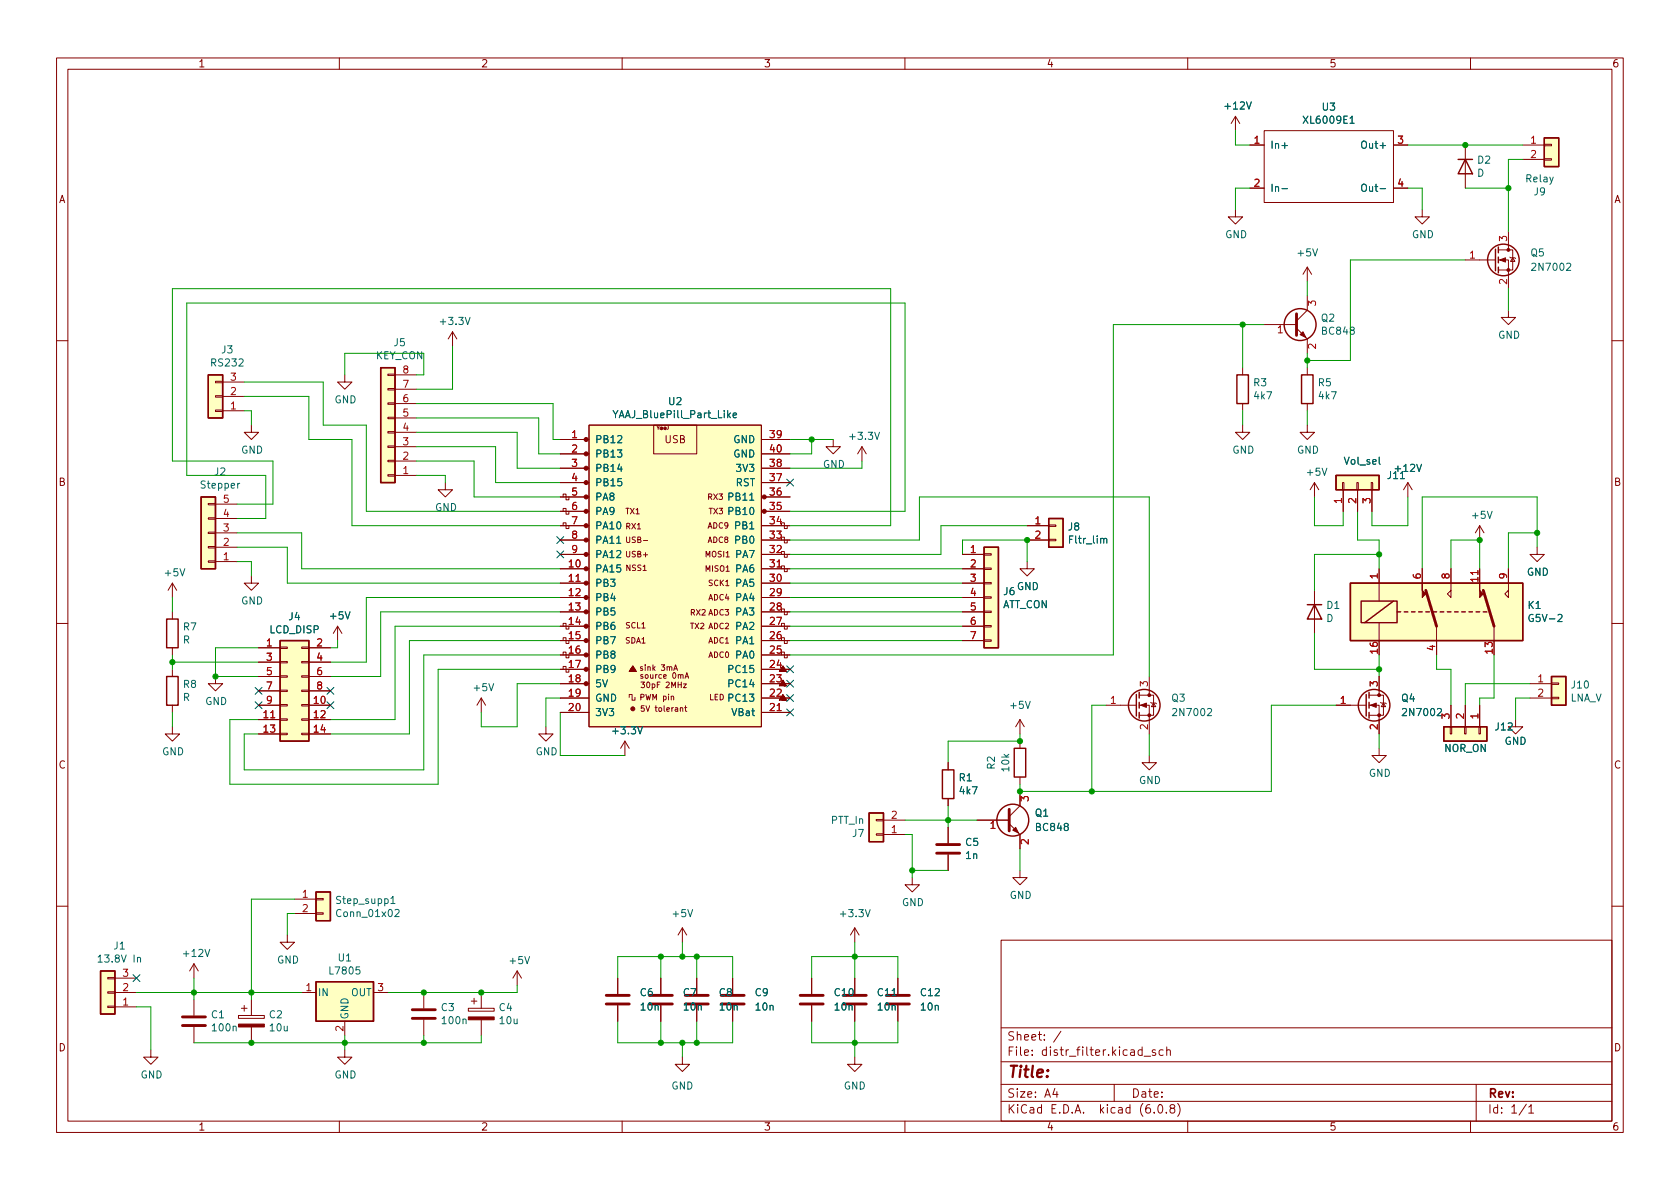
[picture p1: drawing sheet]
<svg xmlns="http://www.w3.org/2000/svg" width="297mm" height="210mm" viewBox="0 0 297 210" stroke-linecap="round" stroke-linejoin="round" font-family="sans-serif">
<g fill="none" stroke="#840000" stroke-width=".18">
<path d="M10 10.2h277v190.1h-277zM12 12.2h273v186.1h-273zM60 10.2v2M110 10.2v2M160 10.2v2M210 10.2v2M260 10.2v2M218.4 37.1v1.2h1.3l-1.3 1.3-1.2-1.3h1.2M218.4 20.6l-.7 1.2M218.4 20.6v2.5M218.4 20.6l.8 1.2M221 25.6h2.5"/>
<path d="M221 33.3h2.5M223.5 23.1h22.9v12.7h-22.9zM246.4 25.6h2.5M246.4 33.3h2.5M251.5 37.1v1.2h1.2l-1.2 1.3-1.3-1.3h1.3M259.1 25.6v7.7M269.2 25.6h3.8M269.2 28.2h3.8M273 28.1h1.3v.2h-1.3zM273 25.5h1.3v.3h-1.3zM80 58.7l-.8 1.2M80 58.7v2.5"/>
<path d="M80 58.7l.8 1.2M223.5 57.4h5.7M229.2 58l1.9 1.9v2.6M231.1 47.2l-.7 1.3M231.1 47.2v2.6M231.1 52.3v2.6l-1.9 1.9M231.1 47.2l.8 1.3M259.1 46h5.3M264.9 46h1.8v5M264.9 44.2h2.6v3.5h-2.6M266.7 54.9v1.2h1.3l-1.3 1.3-1.3-1.3h1.3M266.7 40.9v3.3"/>
<path d="M267 45.5l.1 .1h.7l.2 .1M267.5 45.6l.3 .6h-.7zM10 60.2h2M38.1 67.4h1.3v.3h-1.3zM38.1 70h1.3v.2h-1.3zM38.1 72.5h1.3v.3h-1.3zM39.4 72.6h3.8M39.4 70.1h3.8M39.4 67.6h3.8M44.4 75.2v1.2h1.3l-1.3 1.3-1.2-1.3h1.2M61 66.3v1.3h1.2l-1.2 1.2-1.3-1.2h1.3M68.6 66.2h1.2v.2h-1.2z"/>
<path d="M68.6 68.7h1.2v.3h-1.2zM68.6 71.2h1.2v.3h-1.2zM68.6 73.8h1.2v.2h-1.2zM68.6 76.3h1.2v.3h-1.2zM68.6 78.9h1.2v.2h-1.2zM69.8 79h3.9M69.8 76.4h3.9M69.8 73.9h3.9M69.8 71.4h3.9M69.8 68.8h3.9M69.8 66.3h3.9M99.1 77.7h5"/>
<path d="M104.1 75.2h30.5v53.3h-30.5zM115.6 75.2h7.6v5.1h-7.6zM134.6 77.7h5.1M147.3 77.7v1.3h1.3l-1.3 1.3-1.3-1.3h1.3M152.4 79l-.8 1.3M152.4 79v2.5M152.4 79l.8 1.3M219.7 75.2v1.2h1.3l-1.3 1.3-1.3-1.3h1.3M219.7 65v1.3M219.7 71.4v1.2M231.1 75.2v1.2h1.3l-1.3 1.3-1.2-1.3h1.2M231.1 65v1.3"/>
<path d="M231.1 71.4v1.2M285 60.2h2M36.8 89h1.3v.3h-1.3zM36.8 91.6h1.3v.2h-1.3zM36.8 94.1h1.3v.3h-1.3zM36.8 96.6h1.3v.3h-1.3zM36.8 99.2h1.3v.2h-1.3zM38.1 99.3h3.8M38.1 96.8h3.8M38.1 94.2h3.8M38.1 91.7h3.8M38.1 89.1h3.8"/>
<path d="M68.6 81.4h1.2v.3h-1.2zM68.6 83.9h1.2v.3h-1.2zM69.8 84.1h3.9M69.8 81.5h3.9M78.7 85.3v1.3h1.3l-1.3 1.3-1.2-1.3h1.2M99.1 93h5M99.1 95.5h5M99.1 98h5M99.1 80.3h5M99.1 82.8h5M99.1 90.4h5M99.1 87.9h5"/>
<path d="M99.1 85.3h5M99.6 93v-.5h.5v1h.5v-.5M99.6 90.4v-.5h.5v1h.5v-.5M99.6 87.9v-.5h.5v1h.5v-.5M134.6 93h5.1M134.6 95.5h5.1M134.6 98h5.1M134.6 80.3h5.1M134.6 82.8h5.1M134.6 90.4h5.1M134.6 87.9h5.1M134.6 85.3h5.1"/>
<path d="M138.2 98v-.5h.5v1h.5v-.5M138.2 95.5v-.5h.5v1h.5v-.5M138.2 93v-.5h.5v1h.5v-.5M170.2 98h3.8M174 97.9h1.3v.3h-1.3zM181.6 99.3v1.3h1.3l-1.3 1.2-1.3-1.2h1.3M181.6 93h3.8M181.6 95.5h3.8M185.4 95.4h1.3v.2h-1.3zM185.4 92.8h1.3v.3h-1.3zM232.4 85.3l-.8 1.3M232.4 85.3v2.6"/>
<path d="M232.4 85.3l.8 1.3M237.4 85.3h.2v1.3h-.2zM237.5 86.6v3.8M239.9 85.3h.3v1.3h-.3zM240 86.6v3.8M242.4 85.3h.3v1.3h-.3zM242.6 86.6v3.8M248.9 85.3l-.7 1.3M248.9 85.3v2.6M248.9 85.3l.8 1.3M261.6 93v2.5M261.6 93l-.7 1.2"/>
<path d="M261.6 93l.8 1.2M271.8 96.8v1.2h1.2l-1.2 1.3-1.3-1.3h1.3M10 110.2h2M30.5 103.1v2.6M30.5 108.2v1.3M30.5 114.5v1.3M30.5 118.4v1.2M30.5 103.1l-.8 1.3M30.5 103.1l.7 1.3M38.1 119.6v1.3h1.3l-1.3 1.3-1.3-1.3h1.3M44.4 101.8v1.3h1.3l-1.3 1.3-1.2-1.3h1.2M45.7 114.5h3.8"/>
<path d="M45.7 117.1h3.8M45.7 119.6h3.8M49.5 119.5h1.3v.3h-1.3zM49.5 117h1.3v.2h-1.3zM49.5 114.4h1.3v.3h-1.3zM53.3 119.5h1.3v.3h-1.3zM53.3 117h1.3v.2h-1.3zM53.3 114.4h1.3v.3h-1.3zM54.6 114.5h3.8M54.6 117.1h3.8M54.6 119.6h3.8M59.7 110.7l-.8 1.3"/>
<path d="M59.7 110.7v2.6M59.7 110.7l.8 1.3M99.1 100.6h5M99.1 103.1h5M99.1 105.7h5M99.1 108.2h5M99.1 110.7h5M99.1 113.3h5M99.1 115.8h5M99.1 118.4h5M99.6 118.4v-.5h.5v1h.5v-.5M99.6 115.8v-.5h.5v1h.5v-.5"/>
<path d="M99.6 113.3v-.5h.5v1h.5v-.5M99.6 110.7v-.5h.5v1h.5v-.5M111.9 118.2l.1 .3-.2-.1 .2 .2 .1-.4-.5 .2 .5 .3-.1-.6-.5 .4 .8 .2-.4-.7-.5 .6 1 .1-.5-.8-.6 .8h1.2l-.6-1-.6 1M119.1 118.6l.4-1 .3 1M119.2 118.3h.5M121.1 119.9l.3-.9 .4 .9M121.2 119.7h.5M134.6 100.6h5.1M134.6 103.1h5.1M134.6 105.7h5.1M134.6 108.2h5.1M134.6 110.7h5.1"/>
<path d="M134.6 113.3h5.1M134.6 115.8h5.1M134.6 118.4h5.1M138.2 115.8v-.5h.5v1h.5v-.5M138.2 113.3v-.5h.5v1h.5v-.5M138.2 110.7v-.5h.5v1h.5v-.5M138.2 108.2v-.5h.5v1h.5v-.5M138.2 100.6v-.5h.5v1h.5v-.5M138.4 118.2l.2 .3-.3-.1 .3 .2 .1-.4-.5 .2 .5 .3-.1-.6-.6 .4 .8 .2-.4-.7-.5 .6 1 .1-.5-.8-.6 .8h1.3l-.7-1-.6 1M170.2 100.6h3.8M170.2 103.1h3.8M170.2 105.7h3.8"/>
<path d="M170.2 108.2h3.8M170.2 110.7h3.8M170.2 113.3h3.8M174 113.2h1.3v.2h-1.3zM174 110.6h1.3v.3h-1.3zM174 108.1h1.3v.2h-1.3zM174 105.5h1.3v.3h-1.3zM174 103h1.3v.2h-1.3zM174 100.5h1.3v.2h-1.3zM203.2 119.6v3.3M232.4 104.4v7.6M243.8 100.6v5.7"/>
<path d="M243.8 110.1v3.2M243.8 119.6v3.3M251.5 100.6v2.5M254 110.7v5.1M256.5 100.6v5.1l-.6-.7 .6-.6M261.6 100.6v2.5M264.2 110.7v2.6M266.7 100.6v5.1l-.6-.7 .6-.6M285 110.2h2M30.5 128.5v1.3h1.2l-1.2 1.3-1.3-1.3h1.3M30.5 124.7v1.3M45.7 124.7h3.8"/>
<path d="M45.7 127.2h3.8M45.7 129.8h3.8M45.7 122.2h3.8M49.5 129.7h1.3v.2h-1.3zM49.5 127.1h1.3v.3h-1.3zM49.5 124.6h1.3v.2h-1.3zM49.5 122h1.3v.3h-1.3zM53.3 129.7h1.3v.2h-1.3zM53.3 127.1h1.3v.3h-1.3zM53.3 124.6h1.3v.2h-1.3zM53.3 122h1.3v.3h-1.3zM54.6 124.7h3.8"/>
<path d="M54.6 127.2h3.8M54.6 129.8h3.8M54.6 122.2h3.8M85.1 123.4l-.8 1.3M85.1 123.4v2.6M85.1 123.4l.8 1.3M96.5 128.5v1.3h1.3l-1.3 1.3-1.3-1.3h1.3M99.1 120.9h5M99.1 123.4h5M99.1 126h5M110.5 131.1l-.8 1.2M110.5 131.1v2.5"/>
<path d="M110.5 131.1l.8 1.2M111.3 123.3v-.5h.5v1h.5v-.5M120.8 120.9h.6l-.6 .7h.6M121.1 125.1h.3M121.2 124.8v.8l.2 .2M134.6 120.9h5.1M134.6 123.4h5.1M134.6 126h5.1M138.4 123.3l.2 .3-.3-.2 .3 .3 .1-.4-.5 .1 .5 .4-.1-.6-.6 .4 .8 .2-.4-.7-.5 .6 1 .1-.5-.9-.6 .9h1.3l-.7-1-.6 1M138.4 120.8l.2 .2-.3-.1 .3 .3 .1-.4-.5 .1 .5 .4-.1-.7-.6 .4 .8 .3-.4-.8-.5 .7 1 .1-.5-.9-.6 .9h1.3l-.7-1-.6 1M167.6 134.9v1.2M180.3 127.2v2.6"/>
<path d="M180.3 131.1v1.2M180.3 137.4v1.3M180.3 139.9v2.6l-1.9 1.9M180.3 127.2l-.7 1.3M180.3 127.2l.8 1.3M195.6 124.7h5.3M201.4 124.7h1.8v5.1M201.4 122.9h2.6v3.6h-2.6M203.2 133.6v1.3h1.3l-1.3 1.2-1.3-1.2h1.3M203.5 124.2l.1 .1h.7l.2 .2M204 124.3l.3 .7h-.7zM236.2 124.7h5.4"/>
<path d="M242.1 124.7h1.7v5.1M242.1 122.9h2.5v3.6h-2.5M243.8 132.3v1.3h1.3l-1.3 1.3-1.2-1.3h1.2M244.1 124.2l.1 .1h.8l.1 .2M244.6 124.3l.4 .7h-.8zM256.4 128.5h.3v1.3h-.3zM256.5 124.7v3.8M259 128.5h.2v1.3h-.2zM259.1 124.7v3.8M261.5 128.5h.2v1.3h-.2zM261.6 124.7v3.8M268 127.2v1.3h1.2l-1.2 1.3-1.3-1.3h1.3"/>
<path d="M270.5 120.9h3.8M270.5 123.4h3.8M274.3 123.3h1.3v.3h-1.3zM274.3 120.8h1.3v.2h-1.3zM52.1 159h3.8M55.9 158.9h1.2v.2h-1.2zM154.9 144.9h1.3v.3h-1.3zM154.9 147.4h1.3v.3h-1.3zM156.2 147.6h3.8M156.2 145h3.8M161.3 155.2v1.3h1.3l-1.3 1.2-1.3-1.2h1.3M167.6 141.2v1.3"/>
<path d="M167.6 146.3v2.8M167.6 151.1v2.8M172.7 145h5.7M178.4 145.7l1.9 1.9v2.5M180.3 153.9v1.3h1.3l-1.3 1.3-1.2-1.3h1.2M10 160.2h2M19 172.8h1.3v.3h-1.3zM19 175.4h1.3v.2h-1.3zM19 177.9h1.3v.3h-1.3zM20.3 175.5h3.8M20.3 178h3.8M20.3 173h3.8"/>
<path d="M34.3 170.4l-.8 1.3M34.3 170.4v2.6M34.3 176.8v2.8M34.3 170.4l.8 1.3M42.2 179.6h4.5v.5h-4.5zM42.7 178.3h1M43.2 177.8v1M44.4 176.8v2.8M50.8 165.3v1.3h1.3l-1.3 1.3-1.3-1.3h1.3M52.1 161.5h3.8M53.3 175.5h2.6M55.9 161.4h1.2v.3h-1.2z"/>
<path d="M66 175.5h2.6M74.9 175.5v2.8M82.8 178.3h4.6v.5h-4.6zM83.3 177h1M83.8 176.5v1M85.1 175.5v2.8M91.4 171.7l-.7 1.3M91.4 171.7v2.5M91.4 171.7l.8 1.3M109.2 173v2.8M109.2 177.8v2.8M116.8 173v2.8"/>
<path d="M116.8 177.8v2.8M120.6 164.1l-.7 1.2M120.6 164.1v2.5M120.6 164.1l.8 1.2M123.2 173v2.8M123.2 177.8v2.8M129.5 173v2.8M129.5 177.8v2.8M143.5 173v2.8M143.5 177.8v2.8M151.1 164.1l-.7 1.2M151.1 164.1v2.5"/>
<path d="M151.1 173v2.8M151.1 177.8v2.8M151.1 164.1l.8 1.2M158.7 173v2.8M158.7 177.8v2.8M177 166.3h108v32h-108zM285 160.2h2M26.7 185.7v1.2h1.2l-1.2 1.3-1.3-1.3h1.3M34.3 181.6v2.8M44.4 181.6v2.8M60 198.3v2M61 185.7v1.2h1.2l-1.2 1.3-1.3-1.3h1.3"/>
<path d="M61 180.6v2.5M74.9 180.3v2.8M85.1 180.3v2.8M110 198.3v2M120.6 186.9v1.3h1.3l-1.3 1.3-1.2-1.3h1.2M151.1 186.9v1.3h1.3l-1.3 1.3-1.2-1.3h1.2M160 198.3v2M177 194.8h108M177 191.8h108M177 187.8h108M177 181.8h108M186.5 192.5l-.4 1h1"/>
<path d="M186.9 193v1M187.6 182.4l-1.3 1.9M197 191.8v3M202.3 186.8h1.1M204.1 196.7v.1M204.3 185.7l-.4-.1-.2 .2 .1 .3 .5 .1v.4h-.6M204.9 195.4l.2-.1a.81 .81 0 0 1 .6 .7 .81 .81 0 0 1-.3 .8h-.2a.81 .81 0 0 1-.6-.6 .81 .81 0 0 1 .3-.8zM205.6 185.7l-.4-.1-.3 .3v.4l.2 .3h.5M206.2 196.7v.1M206.3 185.8l.2-.2 .4 .1v.9M206.3 185.1v1.5M207.1 196l-.2-.3v-.2l.2-.2 .5 .1 .1 .2-.1 .2-.6 .2-.1 .3v.4l.2 .1h.5l.1-.3-.1-.4-.2-.1"/>
<path d="M208.2 195.1a1.72 1.72 0 0 1 0 2.3M210 198.3v2M260 198.3v2M261 191.8v6.5M269.9 195.3l-1.3 1.9M270.3 195.8l.4-.5v1.5M270.3 196.8h.9"/>
<circle cx="135.1" cy="90.4" r=".36"/>
<circle cx="135.1" cy="87.9" r=".36"/>
<circle cx="111.9" cy="125.3" r=".36"/>
<circle cx="111.9" cy="125.3" r=".25"/>
</g>
<g fill="none" stroke="#840000" stroke-width=".25">
<path d="M257.8 28.2h2.5M259.1 28.2l1.2 2.5h-2.5zM273 24.4h2.6v5.1h-2.6zM264.4 44.1v3.8M264.9 43.7v1M264.9 45.5v1M264.9 47.2v1.1M36.8 66.3h2.6v7.6h-2.6zM67.3 65h2.5v20.3h-2.5zM218.7 66.3h2v5.1h-2zM230.1 66.3h2.1v5.1h-2.1zM35.6 87.9h2.5v12.7h-2.5z"/>
<path d="M174 96.8h2.5v17.7h-2.5zM185.4 91.7h2.6v5.1h-2.6zM236.2 84.1h7.6v2.5h-7.6zM29.5 119.6h2v5.1h-2zM29.5 109.5h2v5h-2zM49.5 113.3h5.1v17.8h-5.1zM231.1 106.9h2.6M232.4 106.9l1.3 2.6h-2.6zM238.8 103.1h30.4v10.2h-30.4zM240.7 106.3h6.3v3.8h-6.3zM246.4 106.3l-5.1 3.8M247 108.2h.6"/>
<path d="M248.3 108.2h.6M249.6 108.2h.6M250.8 108.2h.7M252.1 108.2h.6M253.4 108.2h.6M254.6 108.2h.7M255.9 108.2h.6M257.2 108.2h.6M258.4 108.2h.7M259.7 108.2h.6M261 108.2h.6M262.3 108.2h.6"/>
<path d="M274.3 119.6h2.6v5.1h-2.6zM166.6 136.1h2.1v5.1h-2.1zM179.3 132.3h2.1v5.1h-2.1zM200.9 122.8v3.8M201.4 122.4v1M201.4 124.2v1M201.4 126v1M241.6 122.8v3.8M242.1 122.4v1M242.1 124.2v1M242.1 126v1M255.3 128.5h7.6v2.6h-7.6z"/>
<path d="M55.9 157.7h2.5v5.1h-2.5zM153.7 143.8h2.5v5h-2.5zM17.8 171.7h2.5v7.6h-2.5zM55.9 173.6h10.1v7h-10.1z"/>
<circle cx="229.9" cy="57.4" r="2.82"/>
<circle cx="265.8" cy="46" r="2.79"/>
<circle cx="202.3" cy="124.7" r="2.79"/>
<circle cx="243" cy="124.7" r="2.79"/>
<circle cx="179.1" cy="145" r="2.82"/>
</g>
<g fill="#ffffc2" stroke="#ffffc2" stroke-width=".18">
<path d="M153.7 143.8h2.5v5h-2.5z"/>
<path d="M185.4 91.7h2.6v5.1h-2.6z"/>
<path d="M238.8 103.1h30.4v10.2h-30.4z"/>
<path d="M174 96.8h2.5v17.7h-2.5z"/>
<path d="M274.3 119.6h2.6v5.1h-2.6z"/>
<path d="M273 24.4h2.6v5.1h-2.6z"/>
<path d="M49.5 113.3h5.1v17.8h-5.1z"/>
<path d="M236.2 84.1h7.6v2.5h-7.6z"/>
<path d="M255.3 128.5h7.6v2.6h-7.6z"/>
<path d="M104.1 75.2h30.5v53.3h-30.5z"/>
<path d="M55.9 157.7h2.5v5.1h-2.5z"/>
<path d="M67.3 65h2.5v20.3h-2.5z"/>
<path d="M36.8 66.3h2.6v7.6h-2.6z"/>
<path d="M55.9 173.6h10.1v7h-10.1z"/>
<path d="M17.8 171.7h2.5v7.6h-2.5z"/>
<path d="M35.6 87.9h2.5v12.7h-2.5z"/>
</g>
<path d="M226.7 25.7h.9M226.7 33.4h.9M238.7 21.8h.7M240.8 32.8l.3-.2a.43 .43 0 0 1 .5 .4v.4a.42 .42 0 0 1-.4 .5 .42 .42 0 0 1-.4-.5zM128.8 73.4l.3 .5M129.1 73l-.4 .5M129.6 73.4l.6-.1v-.2l-.4-.1-.2 .2 .1 .6h.5M109 96.1h.8M195.2 95.4l.1-.2 .3 .1 .1 .7M69.1 158.9l.4-.4v1.3M69.1 159.8h.7M69.8 160.9l.5-.1 .3 .4-.8 .9h.8" fill="none" stroke="#006464" stroke-width=".18"/>
<g fill="none" stroke="#840000" stroke-width=".51">
<path d="M229.2 55.5v3.8M252.1 104.4l1.9 6.3M262.3 104.4l1.9 6.3M165.6 150.9h4.1M165.6 149.3h4.1M178.4 143.1v3.8M32.3 179.8h4M72.9 178.6h4.1M107.2 177.5h4.1M107.2 176h4.1M114.8 177.5h4.1M114.8 176h4.1"/>
<path d="M121.2 177.5h4M121.2 176h4M127.5 177.5h4.1M127.5 176h4.1M141.5 177.5h4M141.5 176h4M149.1 177.5h4.1M149.1 176h4.1M156.7 177.5h4.1M156.7 176h4.1M32.3 181.4h4M72.9 180.1h4.1"/>
</g>
<g fill="#840000" stroke="#840000" stroke-width=".18">
<path d="M251.5 103.1v1.3l.6 .6-.6 .7z"/>
<path d="M261.6 103.1v1.3l.7 .6-.7 .7z"/>
<path d="M242.3 124.7l1-.4v.8z"/>
<path d="M265.2 46l1-.4v.7z"/>
<path d="M201.7 124.7l1-.4v.8z"/>
<path d="M179.1 146.8l.5-.5 .5 1z"/>
<path d="M229.9 59.2l.5-.5 .5 1z"/>
<path d="M82.8 179.8h4.6v.5h-4.6z"/>
<path d="M42.2 181.1h4.5v.5h-4.5z"/>
<circle cx="243.8" cy="126.5" r=".25"/>
<circle cx="243.8" cy="122.9" r=".25"/>
<circle cx="266.7" cy="47.7" r=".25"/>
<circle cx="266.7" cy="44.2" r=".25"/>
<circle cx="203.2" cy="126.5" r=".25"/>
<circle cx="203.2" cy="122.9" r=".25"/>
<circle cx="103.6" cy="120.9" r=".36"/>
<circle cx="103.6" cy="118.4" r=".36"/>
<circle cx="103.6" cy="115.8" r=".36"/>
<circle cx="103.6" cy="113.3" r=".36"/>
<circle cx="103.6" cy="110.7" r=".36"/>
<circle cx="103.6" cy="108.2" r=".36"/>
<circle cx="103.6" cy="105.7" r=".36"/>
<circle cx="103.6" cy="103.1" r=".36"/>
<circle cx="103.6" cy="100.6" r=".36"/>
<circle cx="103.6" cy="98" r=".36"/>
<circle cx="103.6" cy="95.5" r=".36"/>
<circle cx="103.6" cy="93" r=".36"/>
<circle cx="103.6" cy="90.4" r=".36"/>
<circle cx="103.6" cy="87.9" r=".36"/>
<circle cx="103.6" cy="85.3" r=".36"/>
<circle cx="103.6" cy="82.8" r=".36"/>
<circle cx="103.6" cy="77.7" r=".36"/>
<circle cx="111.9" cy="125.3" r=".13"/>
<circle cx="135.1" cy="90.4" r=".25"/>
<circle cx="135.1" cy="87.9" r=".25"/>
<circle cx="103.6" cy="80.3" r=".36"/>
</g>
<g fill="none" stroke="#009600" stroke-width=".18">
<path d="M218.4 23.1v2.5h2.6M221 33.3h-2.6v3.8M248.9 33.3h2.6v3.8M248.9 25.6h20.3M259.1 33.3h7.6M269.2 28.2h-2.5v12.7M219.7 57.4v7.6M223.5 57.4h-26.7v58.4h-57.1M231.1 49.8v2.5M259.1 46h-20.3v17.7h-7.7M266.7 51v3.9M43.2 70.1h11.4v7.6h7.6v15.3h36.9"/>
<path d="M43.2 67.6h13.9v7.6h7.7v15.2h34.3M43.2 72.6h1.2v2.6M61 66.3v-3.8h13.9v3.8h-1.2M73.7 76.4h17.7v6.4h7.7M73.7 79h13.9v6.3h11.5M73.7 71.4h24.1v6.3h1.3M73.7 73.9h21.5v6.4h3.9M80 61.2v7.6h-6.3M139.7 77.7h7.6M143.5 77.7v2.6h-3.8M219.7 72.6v2.6M231.1 62.5v2.5"/>
<path d="M231.1 72.6v2.6M41.9 94.2h11.4v6.4h45.8M41.9 89.1h6.4v-7.6h-17.8v-30.5h127v42h-17.8M41.9 96.8h8.9v6.3h48.3M41.9 99.3h2.5v2.5M73.7 81.5h10.1v6.4h15.3M73.7 84.1h5v1.2M139.7 95.5h22.9v-7.6h40.6v31.7M139.7 90.4h20.3v-36.8h-127v30.5h14v7.6h-5.1M152.4 81.5v1.3h-12.7M170.2 98v-2.5h11.4v3.8M181.6 93h-15.2v5h-26.7"/>
<path d="M232.4 87.9v5.1h5.1v-2.6M240 90.4v5.1h3.8v5.1M243.8 98h-11.4v6.4M248.9 87.9v5.1h-6.3v-2.6M271.8 96.8v-8.9h-20.3v12.7M271.8 94.2h-5.1v6.4M30.5 117.1h15.2M30.5 105.7v2.5M30.5 115.8v2.6M45.7 114.5h-7.6v5.1h7.6M59.7 113.3v1.2h-1.3M99.1 118.4h-21.6v20.3h-36.9v-11.5h5.1"/>
<path d="M99.1 110.7h-29.3v16.5h-11.4M99.1 115.8h-24.2v20.3h-31.7v-6.3h2.5M99.1 113.3h-26.7v16.5h-14M99.1 105.7h-34.3v11.4h-6.4M99.1 108.2h-31.8v11.4h-8.9M139.7 100.6h30.5M139.7 105.7h30.5M139.7 103.1h30.5M139.7 110.7h30.5M139.7 113.3h30.5M139.7 108.2h30.5M232.4 112v6.4h11.4"/>
<path d="M243.8 115.8v3.8M254 115.8v2.6h2.5v6.3M256.5 100.6v-5.1h5.1v5.1M264.2 115.8v7.6h-2.6v1.3M30.5 126v2.5M99.1 120.9h-7.7v7.6h-6.3v-2.5M99.1 123.4h-2.6v5.1M99.1 126v7.6h11.4M180.3 129.8v1.3h-12.7v3.8M195.6 124.7h-2.6v15.2M203.2 129.8v3.8M236.2 124.7h-11.4v15.2h-44.5v-1.2"/>
<path d="M243.8 129.8v2.5M270.5 123.4h-2.5v3.8M270.5 120.9h-11.4v3.8M52.1 159h-7.7v17.8M160 147.6h1.3v7.6M160 145h12.7M161.3 153.9h6.3M167.6 142.5v3.8M180.3 150.1v3.8M24.1 175.5h29.2M24.1 178h2.6v7.7M34.3 173v3.8"/>
<path d="M52.1 161.5h-1.3v3.8M91.4 174.2v1.3h-22.8M109.2 173v-3.8h20.3v3.8M116.8 169.2v3.8M120.6 166.6v2.6M123.2 169.2v3.8M143.5 173v-3.8h15.2v3.8M151.1 166.6v6.4M61 183.1v2.6M74.9 183.1v1.3M85.1 183.1v1.3h-50.8M109.2 180.6v3.8h20.3v-3.8"/>
<path d="M116.8 180.6v3.8M120.6 184.4v2.5M123.2 180.6v3.8M143.5 180.6v3.8h15.2v-3.8M151.1 180.6v6.3"/>
</g>
<g fill="none" stroke="#000084" stroke-width=".18">
<path d="M98.5 94.9l1.2 1.2M98.5 97.4l1.2 1.2M99.7 94.9l-1.2 1.2M99.7 97.4l-1.2 1.2M139.1 84.7l1.2 1.2M140.3 84.7l-1.2 1.2M139.1 117.7l1.2 1.3M140.3 117.7l-1.2 1.3M45.1 121.6l1.2 1.2M45.1 124.1l1.2 1.2M46.3 121.6l-1.2 1.2M46.3 124.1l-1.2 1.2"/>
<path d="M57.8 124.1l1.2 1.2M57.8 121.6l1.2 1.2M59 124.1l-1.2 1.2M59 121.6l-1.2 1.2M139.1 120.3l1.2 1.2M139.1 122.8l1.2 1.2M139.1 125.4l1.2 1.2M140.3 120.3l-1.2 1.2M140.3 122.8l-1.2 1.2M140.3 125.4l-1.2 1.2M23.5 172.4l1.2 1.2M24.7 172.4l-1.2 1.2"/>
</g>
<g fill="#009600" stroke="#009600" stroke-width=".18">
<circle cx="181.6" cy="95.5" r=".46"/>
<circle cx="143.5" cy="77.7" r=".46"/>
<circle cx="219.7" cy="57.4" r=".46"/>
<circle cx="231.1" cy="63.7" r=".46"/>
<circle cx="259.1" cy="25.6" r=".46"/>
<circle cx="266.7" cy="33.3" r=".46"/>
<circle cx="243.8" cy="118.4" r=".46"/>
<circle cx="243.8" cy="98" r=".46"/>
<circle cx="271.8" cy="94.2" r=".46"/>
<circle cx="261.6" cy="95.5" r=".46"/>
<circle cx="167.6" cy="145" r=".46"/>
<circle cx="180.3" cy="131.1" r=".46"/>
<circle cx="180.3" cy="139.9" r=".46"/>
<circle cx="193" cy="139.9" r=".46"/>
<circle cx="161.3" cy="153.9" r=".46"/>
<circle cx="74.9" cy="175.5" r=".46"/>
<circle cx="74.9" cy="184.4" r=".46"/>
<circle cx="85.1" cy="175.5" r=".46"/>
<circle cx="61" cy="184.4" r=".46"/>
<circle cx="44.4" cy="175.5" r=".46"/>
<circle cx="34.3" cy="175.5" r=".46"/>
<circle cx="44.4" cy="184.4" r=".46"/>
<circle cx="30.5" cy="117.1" r=".46"/>
<circle cx="38.1" cy="119.6" r=".46"/>
<circle cx="123.2" cy="169.2" r=".46"/>
<circle cx="123.2" cy="184.4" r=".46"/>
<circle cx="116.8" cy="184.4" r=".46"/>
<circle cx="116.8" cy="169.2" r=".46"/>
<circle cx="120.6" cy="169.2" r=".46"/>
<circle cx="120.6" cy="184.4" r=".46"/>
<circle cx="151.1" cy="169.2" r=".46"/>
<circle cx="151.1" cy="184.4" r=".46"/>
</g>
<text font-size="2.8" fill="#840000" x="178" y="190.6">Title:</text>
<g font-size="2.1" fill="#840000">
<text x="178" y="184">Sheet: /</text>
<text x="178" y="186.7">File: distr_filter.kicad_sch</text>
<text x="178" y="196.9">KiCad E.D.A. kicad (6.0.8)</text>
<text x="178" y="194.1">Size: A4</text>
<text x="200" y="194.1">Date:</text>
<text x="263" y="194.1">Rev:</text>
<text x="263" y="196.9">Id: 1/1</text>
</g>
<g font-size="1.8" fill="#840000">
<text x="35" y="11.9">1</text>
<text x="85" y="11.9">2</text>
<text x="135" y="11.9">3</text>
<text x="185" y="11.9">4</text>
<text x="235" y="11.9">5</text>
<text x="285" y="11.9">6</text>
<text x="10.3" y="35.9">A</text>
<text x="285.3" y="35.9">A</text>
<text x="117.5" y="78.4">USB</text>
<text x="10.3" y="85.9">B</text>
<text x="285.3" y="85.9">B</text>
<text x="10.3" y="135.9">C</text>
<text x="285.3" y="135.9">C</text>
<text x="10.3" y="185.9">D</text>
<text x="285.3" y="185.9">D</text>
<text x="35" y="199.9">1</text>
<text x="85" y="199.9">2</text>
<text x="135" y="199.9">3</text>
<text x="185" y="199.9">4</text>
<text x="235" y="199.9">5</text>
<text x="285" y="199.9">6</text>
</g>
<g font-size="1.8" fill="#006464">
<text x="216.7" y="19.3">+12V</text>
<text x="230.8" y="21.9">XL6009E1</text>
<text x="233.8" y="19.6">U3</text>
<text x="224.5" y="26.3">In+</text>
<text x="241.3" y="26.3">Out+</text>
<text x="261.3" y="28.9">D2</text>
<text x="224.5" y="33.9">In-</text>
<text x="241.7" y="33.9">Out-</text>
<text x="261.2" y="31.2">D</text>
<text x="269.9" y="32.2">Relay</text>
<text x="271.3" y="34.5">J9</text>
<text x="216.6" y="42.1">GND</text>
<text x="229.5" y="45.3">+5V</text>
<text x="249.6" y="42.1">GND</text>
<text x="270.7" y="45.3">Q5</text>
<text x="271.2" y="47.9">2N7002</text>
<text x="78.1" y="57.4">+3.3V</text>
<text x="233.6" y="56.9">Q2</text>
<text x="233.9" y="59.2">BC848</text>
<text x="264.9" y="59.9">GND</text>
<text x="37.5" y="64.8">RS232</text>
<text x="39.2" y="62.5">J3</text>
<text x="66.4" y="63.5">KEY_CON</text>
<text x="69.7" y="61.2">J5</text>
<text x="59.1" y="71.3">GND</text>
<text x="118.2" y="71.6">U2</text>
<text x="221.7" y="68.3">R3</text>
<text x="221.8" y="70.6">4k7</text>
<text x="233.1" y="68.3">R5</text>
<text x="233.2" y="70.6">4k7</text>
<text x="108.8" y="73.9">YAAJ_BluePill_Part_Like</text>
<text x="150.4" y="77.8">+3.3V</text>
<text x="42.6" y="80.2">GND</text>
<text x="105.2" y="78.4">PB12</text>
<text x="105.2" y="80.9">PB13</text>
<text x="105.2" y="83.4">PB14</text>
<text x="129.7" y="78.4">GND</text>
<text x="129.7" y="80.9">GND</text>
<text x="130.5" y="83.4">3V3</text>
<text x="145.5" y="82.7">GND</text>
<text x="217.9" y="80.2">GND</text>
<text x="229.3" y="80.2">GND</text>
<text x="237.8" y="82.2">Vol_sel</text>
<text x="246.8" y="83.4">+12V</text>
<text x="35.6" y="86.4">Stepper</text>
<text x="37.9" y="84.1">J2</text>
<text x="105.2" y="86">PB15</text>
<text x="105.2" y="88.5">PA8</text>
<text x="129.2" y="88.5">PB11</text>
<text x="130.1" y="86">RST</text>
<text x="231.2" y="84.1">+5V</text>
<text x="245.4" y="84.7">J11</text>
<text x="76.9" y="90.4">GND</text>
<text x="105.2" y="91.1">PA9</text>
<text x="105.2" y="93.6">PA10</text>
<text x="129.2" y="91.1">PB10</text>
<text x="130.2" y="93.6">PB1</text>
<text x="188.9" y="93.8">J8</text>
<text x="260.4" y="91.7">+5V</text>
<text x="29.3" y="101.9">+5V</text>
<text x="105.2" y="101.2">PA15</text>
<text x="105.2" y="96.1">PA11</text>
<text x="105.2" y="98.7">PA12</text>
<text x="130.2" y="101.2">PA6</text>
<text x="130.2" y="98.7">PA7</text>
<text x="130.2" y="96.1">PB0</text>
<text x="189.2" y="96.1">Fltr_lim</text>
<text x="269.9" y="101.8">GND</text>
<text x="42.6" y="106.9">GND</text>
<text x="105.2" y="103.8">PB3</text>
<text x="105.2" y="106.3">PB4</text>
<text x="130.2" y="106.3">PA4</text>
<text x="130.2" y="103.8">PA5</text>
<text x="177.2" y="107.5">ATT_CON</text>
<text x="177.5" y="105.2">J6</text>
<text x="179.8" y="104.3">GND</text>
<text x="234.6" y="107.7">D1</text>
<text x="270.2" y="107.7">K1</text>
<text x="32.3" y="113.8">R</text>
<text x="32.4" y="111.5">R7</text>
<text x="47.7" y="112">LCD_DISP</text>
<text x="51.1" y="109.7">J4</text>
<text x="58.5" y="109.5">+5V</text>
<text x="105.2" y="108.8">PB5</text>
<text x="105.2" y="111.4">PB6</text>
<text x="105.2" y="113.9">PB7</text>
<text x="130.2" y="113.9">PA1</text>
<text x="130.2" y="111.4">PA2</text>
<text x="130.2" y="108.8">PA3</text>
<text x="234.5" y="110">D</text>
<text x="270.7" y="110">G5V-2</text>
<text x="105.2" y="116.5">PB8</text>
<text x="105.2" y="119">PB9</text>
<text x="129.2" y="119">PC15</text>
<text x="130.2" y="116.5">PA0</text>
<text x="32.3" y="123.9">R</text>
<text x="32.4" y="121.6">R8</text>
<text x="36.3" y="124.7">GND</text>
<text x="83.9" y="122.2">+5V</text>
<text x="105.2" y="121.5">5V</text>
<text x="105.2" y="124.1">GND</text>
<text x="129.2" y="124.1">PC13</text>
<text x="129.2" y="121.5">PC14</text>
<text x="178.7" y="125.3">+5V</text>
<text x="207.2" y="124.1">Q3</text>
<text x="247.8" y="124.1">Q4</text>
<text x="277.6" y="124">LNA_V</text>
<text x="277.9" y="121.7">J10</text>
<text x="105.2" y="126.6">3V3</text>
<text x="108.5" y="129.8">+3.3V</text>
<text x="129.6" y="126.6">VBat</text>
<text x="207.7" y="126.6">2N7002</text>
<text x="248.3" y="126.6">2N7002</text>
<text x="264.5" y="129.2">J12</text>
<text x="266" y="131.7">GND</text>
<text x="28.6" y="133.5">GND</text>
<text x="94.7" y="133.5">GND</text>
<text x="175.9" y="136" transform="rotate(-90 175.9 136)">R2</text>
<text x="178.4" y="136.3" transform="rotate(-90 178.4 136.3)">10k</text>
<text x="242" y="137.4">GND</text>
<text x="255.3" y="133">NOR_ON</text>
<text x="169.6" y="138.1">R1</text>
<text x="169.7" y="140.5">4k7</text>
<text x="201.4" y="138.6">GND</text>
<text x="146.9" y="145.7">PTT_In</text>
<text x="150.8" y="148">J7</text>
<text x="170.7" y="149.6">C5</text>
<text x="183" y="144.4">Q1</text>
<text x="183.3" y="146.9">BC848</text>
<text x="170.8" y="151.9">1n</text>
<text x="59.7" y="159.8">Step_supp1</text>
<text x="159.5" y="160.2">GND</text>
<text x="178.5" y="158.9">GND</text>
<text x="20.1" y="167.9">J1</text>
<text x="59.8" y="162.1">Conn_01x02</text>
<text x="119.1" y="162.2">+5V</text>
<text x="148.8" y="162.2">+3.3V</text>
<text x="17.8" y="170.2">13.8V In</text>
<text x="32.6" y="169.2">+12V</text>
<text x="49" y="170.4">GND</text>
<text x="58.5" y="172.3">L7805</text>
<text x="59.8" y="170">U1</text>
<text x="90.2" y="170.5">+5V</text>
<text x="56.1" y="176.1">IN</text>
<text x="62.1" y="176.1">OUT</text>
<text x="78" y="178.8">C3</text>
<text x="88.3" y="178.8">C4</text>
<text x="113.2" y="176.1">C6</text>
<text x="113.4" y="178.7">10n</text>
<text x="120.8" y="176.1">C7</text>
<text x="121" y="178.7">10n</text>
<text x="127.2" y="176.1">C8</text>
<text x="127.3" y="178.7">10n</text>
<text x="133.5" y="176.1">C9</text>
<text x="133.7" y="178.7">10n</text>
<text x="147.6" y="176.1">C10</text>
<text x="147.7" y="178.7">10n</text>
<text x="155.2" y="176.1">C11</text>
<text x="155.3" y="178.7">10n</text>
<text x="162.9" y="176.1">C12</text>
<text x="162.9" y="178.7">10n</text>
<text x="37.4" y="180.1">C1</text>
<text x="37.7" y="182.4">100n</text>
<text x="47.6" y="180.1">C2</text>
<text x="47.8" y="182.4">10u</text>
<text x="61.6" y="180.3" transform="rotate(-90 61.6 180.3)">GND</text>
<text x="78.3" y="181.1">100n</text>
<text x="88.4" y="181.1">10u</text>
<text x="24.8" y="190.7">GND</text>
<text x="59.1" y="190.7">GND</text>
<text x="118.7" y="192.7">GND</text>
<text x="149.2" y="192.7">GND</text>
</g>
<g font-size="1.8" fill="#a90000">
<text x="221.8" y="25.4">1</text>
<text x="247.2" y="25.4">3</text>
<text x="270.7" y="25.4">1</text>
<text x="270.7" y="27.9">2</text>
<text x="221.8" y="33">2</text>
<text x="247.2" y="33">4</text>
<text x="259.9" y="45.7">1</text>
<text x="266.4" y="42.7" transform="rotate(-90 266.4 42.7)">3</text>
<text x="266.4" y="50.3" transform="rotate(-90 266.4 50.3)">2</text>
<text x="225.9" y="58.9">1</text>
<text x="232.7" y="54.1" transform="rotate(-90 232.7 54.1)">3</text>
<text x="232.7" y="61.7" transform="rotate(-90 232.7 61.7)">2</text>
<text x="40.8" y="69.8">2</text>
<text x="40.8" y="67.3">3</text>
<text x="71.3" y="71.1">6</text>
<text x="71.3" y="68.6">7</text>
<text x="71.3" y="66">8</text>
<text x="40.8" y="72.4">1</text>
<text x="71.3" y="76.2">4</text>
<text x="71.3" y="73.7">5</text>
<text x="101.1" y="77.5">1</text>
<text x="136.2" y="77.5">39</text>
<text x="71.3" y="83.8">1</text>
<text x="71.3" y="81.3">2</text>
<text x="71.3" y="78.7">3</text>
<text x="101.1" y="80">2</text>
<text x="101.1" y="82.5">3</text>
<text x="136.2" y="82.5">38</text>
<text x="136.2" y="80">40</text>
<text x="39.5" y="88.9">5</text>
<text x="101.1" y="85.1">4</text>
<text x="101.1" y="87.6">5</text>
<text x="136.2" y="87.6">36</text>
<text x="136.2" y="85.1">37</text>
<text x="237.2" y="89" transform="rotate(-90 237.2 89)">1</text>
<text x="239.8" y="89" transform="rotate(-90 239.8 89)">2</text>
<text x="242.3" y="89" transform="rotate(-90 242.3 89)">3</text>
<text x="39.5" y="94">3</text>
<text x="39.5" y="91.4">4</text>
<text x="101.1" y="90.2">6</text>
<text x="101.1" y="92.7">7</text>
<text x="101.1" y="95.2">8</text>
<text x="136.2" y="95.2">33</text>
<text x="136.2" y="92.7">34</text>
<text x="136.2" y="90.2">35</text>
<text x="183" y="92.7">1</text>
<text x="183" y="95.2">2</text>
<text x="39.5" y="99.1">1</text>
<text x="39.5" y="96.5">2</text>
<text x="100.6" y="100.3">10</text>
<text x="101.1" y="97.8">9</text>
<text x="136.2" y="100.3">31</text>
<text x="136.2" y="97.8">32</text>
<text x="171.6" y="97.8">1</text>
<text x="171.6" y="100.3">2</text>
<text x="100.6" y="102.9">11</text>
<text x="100.6" y="105.4">12</text>
<text x="100.6" y="107.9">13</text>
<text x="136.2" y="107.9">28</text>
<text x="136.2" y="105.4">29</text>
<text x="136.2" y="102.9">30</text>
<text x="171.6" y="102.9">3</text>
<text x="171.6" y="105.4">4</text>
<text x="171.6" y="107.9">5</text>
<text x="243.6" y="102.3" transform="rotate(-90 243.6 102.3)">1</text>
<text x="251.2" y="102.3" transform="rotate(-90 251.2 102.3)">6</text>
<text x="256.3" y="102.3" transform="rotate(-90 256.3 102.3)">8</text>
<text x="261.4" y="102.8" transform="rotate(-90 261.4 102.8)">11</text>
<text x="266.4" y="102.3" transform="rotate(-90 266.4 102.3)">9</text>
<text x="100.6" y="110.5">14</text>
<text x="100.6" y="113">15</text>
<text x="136.2" y="113">26</text>
<text x="136.2" y="110.5">27</text>
<text x="171.6" y="110.5">6</text>
<text x="171.6" y="113">7</text>
<text x="47.1" y="114.3">1</text>
<text x="47.1" y="116.8">3</text>
<text x="47.1" y="119.4">5</text>
<text x="56" y="114.3">2</text>
<text x="56" y="116.8">4</text>
<text x="56" y="119.4">6</text>
<text x="100.6" y="115.6">16</text>
<text x="100.6" y="118.1">17</text>
<text x="136.2" y="118.1">24</text>
<text x="136.2" y="115.6">25</text>
<text x="243.6" y="115.5" transform="rotate(-90 243.6 115.5)">16</text>
<text x="253.7" y="115" transform="rotate(-90 253.7 115)">4</text>
<text x="263.9" y="115.5" transform="rotate(-90 263.9 115.5)">13</text>
<text x="47.1" y="121.9">7</text>
<text x="47.1" y="124.5">9</text>
<text x="55.5" y="124.5">10</text>
<text x="56" y="121.9">8</text>
<text x="100.6" y="120.6">18</text>
<text x="100.6" y="123.2">19</text>
<text x="100.6" y="125.7">20</text>
<text x="136.2" y="125.7">21</text>
<text x="136.2" y="123.2">22</text>
<text x="136.2" y="120.6">23</text>
<text x="196.4" y="124.5">1</text>
<text x="202.9" y="121.4" transform="rotate(-90 202.9 121.4)">3</text>
<text x="237" y="124.5">1</text>
<text x="243.6" y="121.4" transform="rotate(-90 243.6 121.4)">3</text>
<text x="271.9" y="120.6">1</text>
<text x="271.9" y="123.2">2</text>
<text x="46.6" y="127">11</text>
<text x="46.6" y="129.5">13</text>
<text x="55.5" y="127">12</text>
<text x="55.5" y="129.5">14</text>
<text x="202.9" y="129" transform="rotate(-90 202.9 129)">2</text>
<text x="243.6" y="129" transform="rotate(-90 243.6 129)">2</text>
<text x="256.3" y="127.1" transform="rotate(-90 256.3 127.1)">3</text>
<text x="258.8" y="127.1" transform="rotate(-90 258.8 127.1)">2</text>
<text x="261.4" y="127.1" transform="rotate(-90 261.4 127.1)">1</text>
<text x="181.9" y="141.7" transform="rotate(-90 181.9 141.7)">3</text>
<text x="157.6" y="147.3">1</text>
<text x="157.6" y="144.8">2</text>
<text x="175.1" y="146.6">1</text>
<text x="181.9" y="149.3" transform="rotate(-90 181.9 149.3)">2</text>
<text x="53.5" y="158.7">1</text>
<text x="53.5" y="161.3">2</text>
<text x="21.7" y="172.7">3</text>
<text x="21.7" y="177.8">1</text>
<text x="21.7" y="175.3">2</text>
<text x="54.1" y="175.3">1</text>
<text x="66.8" y="175.3">3</text>
<text x="60.7" y="182.4" transform="rotate(-90 60.7 182.4)">2</text>
</g>
<g font-size="1.4" fill="#840000">
<text x="125.2" y="88.4">RX3</text>
<text x="110.6" y="90.9">TX1</text>
<text x="110.7" y="93.6">RX1</text>
<text x="111" y="96">USB-</text>
<text x="125.1" y="96">ADC8</text>
<text x="125.1" y="93.5">ADC9</text>
<text x="125.4" y="90.9">TX3</text>
<text x="110.7" y="100.9">NSS1</text>
<text x="110.8" y="98.5">USB+</text>
<text x="124.7" y="101.1">MISO1</text>
<text x="124.7" y="98.5">MOSI1</text>
<text x="125.2" y="106.2">ADC4</text>
<text x="125.3" y="103.6">SCK1</text>
<text x="110.6" y="113.8">SDA1</text>
<text x="110.6" y="111.1">SCL1</text>
<text x="122.1" y="111.2">TX2 ADC2</text>
<text x="122.1" y="108.8">RX2 ADC3</text>
<text x="125.2" y="113.8">ADC1</text>
<text x="113.4" y="118.6">sink 3mA</text>
<text x="113.5" y="120">source 0mA</text>
<text x="125.2" y="116.3">ADC0</text>
<text x="113.3" y="123.8">PWM pin</text>
<text x="113.7" y="121.6">30pF 2MHz</text>
<text x="113.8" y="125.8">5V tolerant</text>
<text x="125.4" y="123.8">LED</text>
</g>
<text font-size=".7" fill="#840000" x="116.1" y="75.9">Y@@J</text>
</svg>
